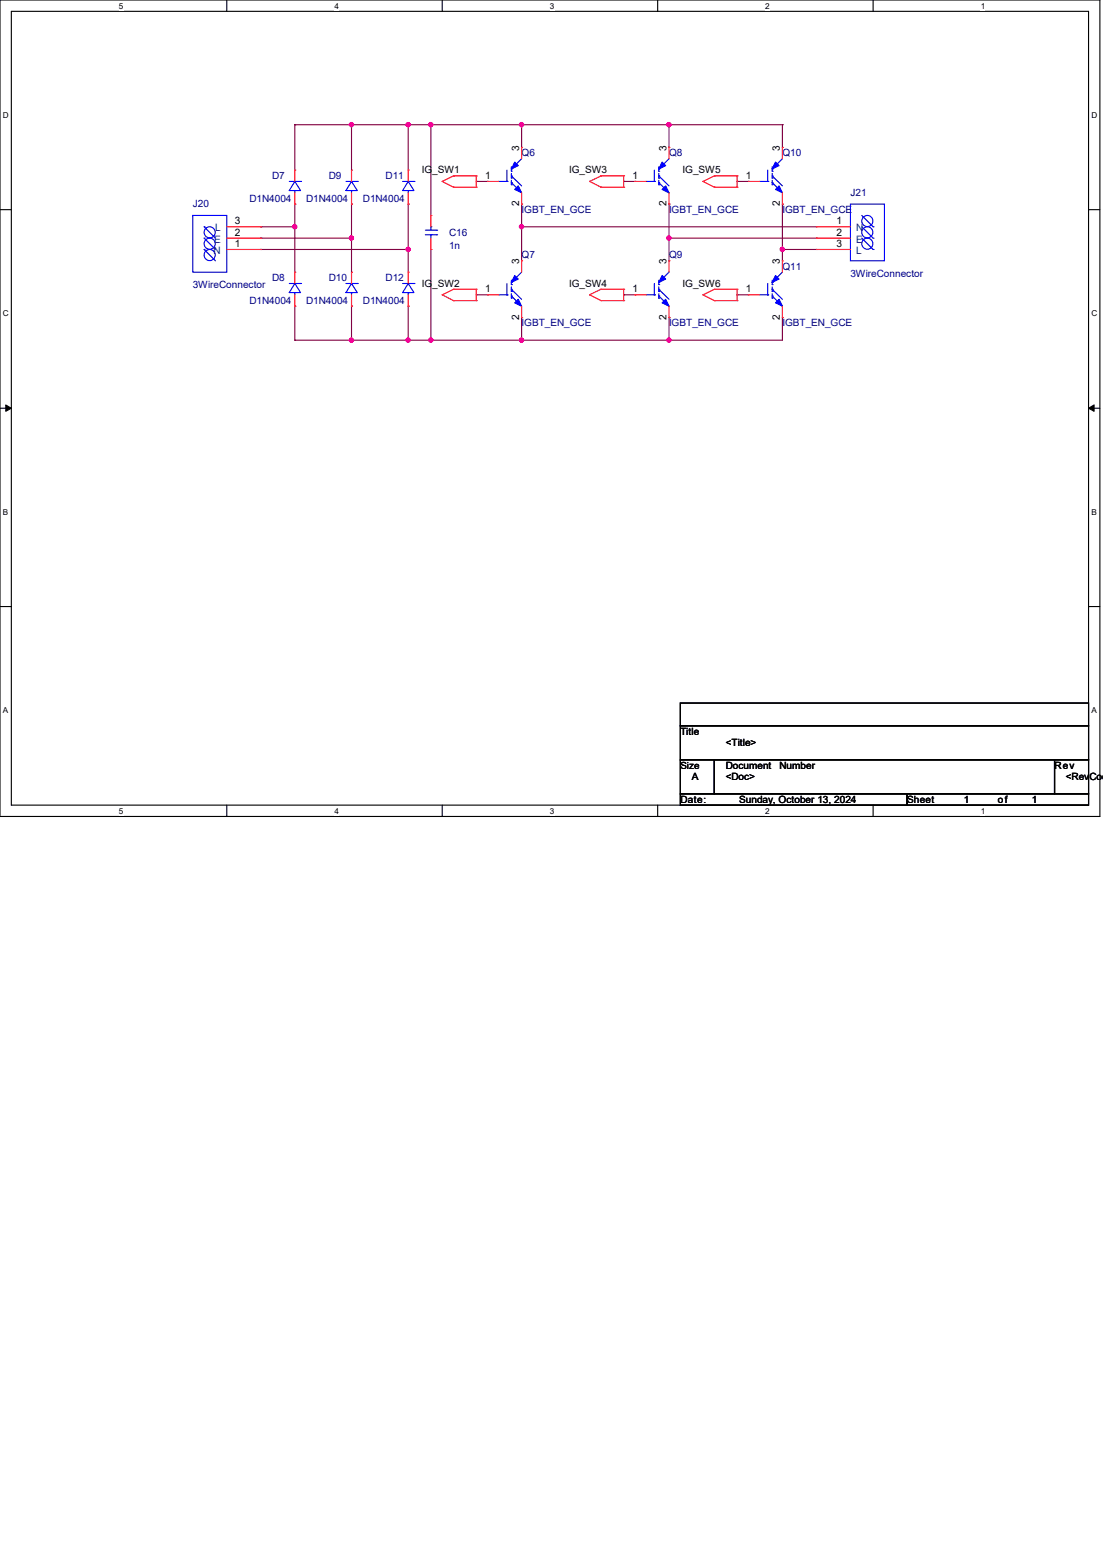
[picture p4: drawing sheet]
<svg xmlns="http://www.w3.org/2000/svg" width="210mm" height="297mm" viewBox="0 0 210 297" stroke-linecap="round" stroke-linejoin="round" font-family="sans-serif">
<path d="M0 0h209.4v155.4h-209.4zM2.2 2.2h205.1v151.1h-205.1z" fill="none" stroke="#000" stroke-width=".21"/>
<g fill="#fff">
<path d="M22.6 .3h.9v1.7h-.9z"/>
<path d="M22.6 153.5h.9v1.8h-.9z"/>
</g>
<path d="M43.2 0v2.2M43.2 153.3v2.1" fill="none" stroke="#000" stroke-width=".21"/>
<g fill="#fff">
<path d="M63.7 .3h.8v1.7h-.8z"/>
<path d="M63.7 153.5h.8v1.8h-.8z"/>
</g>
<path d="M84.2 0v2.2M84.2 153.3v2.1" fill="none" stroke="#000" stroke-width=".21"/>
<g fill="#fff">
<path d="M104.7 .3h.8v1.7h-.8z"/>
<path d="M104.7 153.5h.8v1.8h-.8z"/>
</g>
<path d="M125.2 0v2.2M125.2 153.3v2.1" fill="none" stroke="#000" stroke-width=".21"/>
<g fill="#fff">
<path d="M145.7 .3h.9v1.7h-.9z"/>
<path d="M145.7 153.5h.9v1.8h-.9z"/>
</g>
<path d="M166.2 0v2.2M166.2 153.3v2.1" fill="none" stroke="#000" stroke-width=".21"/>
<g fill="#fff">
<path d="M186.7 .3h.9v1.7h-.9z"/>
<path d="M186.7 153.5h.9v1.8h-.9z"/>
<path d="M.6 21h1.1v1.8h-1.1z"/>
<path d="M207.8 21h1.1v1.8h-1.1z"/>
<path d="M.6 58.8h1.1v1.7h-1.1z"/>
<path d="M207.8 58.8h1.1v1.7h-1.1z"/>
</g>
<path d="M0 39.9h2.2M207.3 39.9h2.1" fill="none" stroke="#000" stroke-width=".21"/>
<g fill="#fff">
<path d="M.6 96.6h1v1.7h-1z"/>
<path d="M207.8 96.6h1v1.7h-1z"/>
</g>
<path d="M0 77.7h2.2M207.3 77.7h2.1" fill="none" stroke="#000" stroke-width=".21"/>
<path d="M1.1 77.1l1.1 .6-1.1 .6zM207.3 77.7l1-.6v1.2z" fill="#000" stroke="#000" stroke-width=".19"/>
<g fill="#fff">
<path d="M.6 134.4h.9v1.7h-.9z"/>
<path d="M207.8 134.4h1v1.7h-1z"/>
</g>
<path d="M0 115.5h2.2M207.3 115.5h2.1M129.5 133.9h77.8v4.3h-77.8zM129.5 138.2h77.8v6.5h-77.8zM129.5 144.7h6.5v6.4h-6.5zM129.5 151.1h43.2v2.2h-43.2zM136 144.7h64.8v6.4h-64.8zM172.7 151.1h34.6v2.2h-34.6zM200.8 144.7h6.5v6.4h-6.5z" fill="none" stroke="#000" stroke-width=".21"/>
<g fill="none" stroke="#800040" stroke-width=".21">
<path d="M56.1 38.9h.1M56.1 23.7h.1M56.1 23.7h92.9M56.1 23.7v8.7M56.1 38.9v12.9M66.9 38.9h.1M66.9 23.7h.1M66.9 23.7v8.7M66.9 38.9v12.9M77.7 38.9h.1M77.7 23.7h.1M77.7 23.7v8.7"/>
<path d="M77.7 38.9v12.9M82 23.7h.1M82 23.7v17.3M90.7 34.5h.1M90.7 34.5h2.1M99.3 38.9h.1M99.3 23.7h.1M99.3 23.7v4.4M99.3 38.9v10.8M118.7 34.5h.1M118.7 34.5h2.2M127.4 38.9h.1"/>
<path d="M127.4 23.7h.1M127.4 23.7v4.4M127.4 38.9v10.8M140.3 34.5h.1M140.3 34.5h2.2M149 38.9h.1M149 23.7h.1M149 23.7v4.4M149 38.9v10.8M49.7 43.2h.1M49.7 45.3h.1M49.7 47.5h.1"/>
<path d="M49.7 43.2h6.4M49.7 45.3h17.2M49.7 47.5h28M56.1 43.2h.1M56.1 58.3h.1M56.1 58.3v6.5M66.9 45.3h.1M66.9 58.3h.1M66.9 58.3v6.5M77.7 47.5h.1M77.7 58.3h.1M77.7 58.3v6.5"/>
<path d="M82 47.5h.1M82 47.5v17.3M90.7 56.1h.1M90.7 56.1h2.1M99.3 43.2h.1M99.3 43.2h56.1M118.7 56.1h.1M118.7 56.1h2.2M127.4 45.3h.1M127.4 45.3h28M140.3 56.1h.1M140.3 56.1h2.2"/>
<path d="M149 47.5h.1M149 47.5h6.4M56.1 64.8h.1M66.9 64.8h.1M77.7 64.8h.1M82 64.8h.1M99.3 60.5h.1M99.3 64.8h.1M99.3 60.5v4.3M127.4 60.5h.1M127.4 64.8h.1M127.4 60.5v4.3"/>
<path d="M149 60.5h.1M149 60.5v4.3h-92.9"/>
</g>
<g fill="#f0f" stroke="#f0f" stroke-width=".21">
<circle cx="82" cy="23.7" r=".4"/>
<circle cx="56.1" cy="43.2" r=".4"/>
<circle cx="66.9" cy="45.3" r=".4"/>
<circle cx="77.7" cy="47.5" r=".4"/>
<circle cx="66.9" cy="23.7" r=".4"/>
<circle cx="149" cy="47.5" r=".4"/>
<circle cx="127.4" cy="45.3" r=".4"/>
<circle cx="127.4" cy="23.7" r=".4"/>
<circle cx="99.3" cy="23.7" r=".4"/>
<circle cx="127.4" cy="64.7" r=".4"/>
<circle cx="99.3" cy="64.7" r=".4"/>
<circle cx="99.3" cy="43.2" r=".4"/>
<circle cx="77.7" cy="23.7" r=".4"/>
<circle cx="82" cy="64.7" r=".4"/>
<circle cx="77.7" cy="64.7" r=".4"/>
<circle cx="66.9" cy="64.7" r=".4"/>
</g>
<g fill="none" stroke="#f00" stroke-width=".21">
<path d="M56.1 38.9h.1M56.1 32.4h.1M56.1 32.4v2.1M56.1 36.7v2.2M66.9 38.9h.1M66.9 32.4h.1M66.9 32.4v2.1M66.9 36.7v2.2M77.7 38.9h.1M77.7 32.4h.1M77.7 32.4v2.1M77.7 36.7v2.2"/>
<path d="M84.2 34.5h.1M84.2 34.5l2.2 1.1M86.4 33.5h.1M86.4 35.6h.1M86.4 33.5l-2.2 1M86.4 33.5h4.3M86.4 35.6h4.3M90.7 33.5h.1M90.7 35.6h.1M90.7 33.5v2.1M92.8 34.5h.1M92.8 34.5h2.2"/>
<path d="M99.3 28.1h.1M99.3 38.9h.1M99.3 28.1v2.1M99.3 36.7v2.2M112.3 34.5h.1M112.3 34.5l2.1 1.1M114.4 33.5h.1M114.4 35.6h.1M114.4 33.5h4.3M114.4 35.6h4.3M114.4 33.5l-2.1 1M118.7 33.5h.1"/>
<path d="M118.7 35.6h.1M118.7 33.5v2.1M120.9 34.5h.1M120.9 34.5h2.2M127.4 28.1h.1M127.4 38.9h.1M127.4 28.1v2.1M127.4 36.7v2.2M133.9 34.5h.1M133.9 34.5l2.1 1.1M136 33.5h.1M136 35.6h.1"/>
<path d="M136 33.5h4.3M136 35.6h4.3M136 33.5l-2.1 1M140.3 33.5h.1M140.3 35.6h.1M140.3 33.5v2.1M142.5 34.5h.1M142.5 34.5h2.2M149 28.1h.1M149 38.9h.1M149 28.1v2.1M149 36.7v2.2"/>
<path d="M43.2 43.2h6.5M43.2 45.3h6.5M43.2 47.5h6.5M49.7 47.5h.1M49.7 45.3h.1M49.7 43.2h.1M56.1 58.3h.1M56.1 51.8h.1M56.1 51.8v2.2M56.1 56.1v2.2M66.9 58.3h.1M66.9 51.8h.1"/>
<path d="M66.9 51.8v2.2M66.9 56.1v2.2M77.7 58.3h.1M77.7 51.8h.1M77.7 51.8v2.2M77.7 56.1v2.2M82 47.5h.1M82 41h.1M82 41v2.2M82 45.3v2.2M84.2 56.1h.1M84.2 56.1l2.2 1.1"/>
<path d="M86.4 55.1h.1M86.4 57.2h.1M86.4 55.1l-2.2 1M86.4 55.1h4.3M86.4 57.2h4.3M90.7 55.1h.1M90.7 57.2h.1M90.7 55.1v2.1M92.8 56.1h.1M92.8 56.1h2.2M99.3 49.7h.1M99.3 49.7v2.1"/>
<path d="M99.3 58.3v2.2M112.3 56.1h.1M112.3 56.1l2.1 1.1M114.4 55.1h.1M114.4 57.2h.1M114.4 55.1h4.3M114.4 57.2h4.3M114.4 55.1l-2.1 1M118.7 55.1h.1M118.7 57.2h.1M118.7 55.1v2.1M120.9 56.1h.1"/>
<path d="M120.9 56.1h2.2M127.4 49.7h.1M127.4 49.7v2.1M127.4 58.3v2.2M133.9 56.1h.1M133.9 56.1l2.1 1.1M136 55.1h.1M136 57.2h.1M136 55.1h4.3M136 57.2h4.3M136 55.1l-2.1 1M140.3 55.1h.1"/>
<path d="M140.3 57.2h.1M140.3 55.1v2.1M142.5 56.1h.1M142.5 56.1h2.2M149 49.7h.1M149 49.7v2.1M149 58.3v2.2M155.4 43.2h.1M155.4 45.3h.1M155.4 47.5h.1M155.4 43.2h6.5M155.4 45.3h6.5"/>
<path d="M155.4 47.5h6.5M99.3 60.5h.1M127.4 60.5h.1M149 60.5h.1"/>
</g>
<g fill="none" stroke="#00f" stroke-width=".21">
<path d="M55.1 34.5h2.1M56.1 34.5l1.1 1.8h-2.1zM56.1 36.3h.1M56.1 36.3v.4M57.2 34.5h.1M65.9 34.5h2.1M66.9 34.5l1.1 1.8h-2.1zM66.9 36.3h.1M66.9 36.3v.4M68 34.5h.1M76.7 34.5h2.1M77.7 34.5l1.1 1.8h-2.1z"/>
<path d="M77.7 36.3h.1M77.7 36.3v.4M78.8 34.5h.1M95 34.5h1.5M96.5 34.5h.1M96.5 32.4v2.1M97.4 32.2h.1M97.4 33.9h.1M97.4 34.8h.1M97.4 33.5h.1M97.4 32.6h.1M97.4 35.2h.1"/>
<path d="M97.4 31.7v.9M97.4 33v.9M97.4 34.3v.9M97.4 34.8l1.9 1.9M97.4 33.5l1.9 1.9M99.3 30.2l-1.9 2M123.1 34.5h1.5M124.6 34.5h.1M124.6 32.4v2.1M125.4 32.2h.1M125.4 33.9h.1M125.4 34.8h.1"/>
<path d="M125.4 33.5h.1M125.4 32.6h.1M125.4 35.2h.1M125.4 31.7v.9M125.4 33v.9M125.4 34.3v.9M125.4 34.8l2 1.9M125.4 33.5l2 1.9M127.4 30.2l-2 2M144.7 34.5h1.5M146.2 34.5h.1M146.2 32.4v2.1"/>
<path d="M147 32.2h.1M147 33.9h.1M147 34.8h.1M147 33.5h.1M147 32.6h.1M147 35.2h.1M147 31.7v.9M147 33v.9M147 34.3v.9M147 34.8l2 1.9M147 33.5l2 1.9M149 30.2l-2 2"/>
<path d="M161.9 38.9h6.5v10.8h-6.5zM36.7 41h6.5v10.8h-6.5zM38.9 47.5h.1M38.9 45.3h.1M38.9 43.2h.1M38.9 47.5l2.1 2.2M38.9 45.3l2.1 2.2M38.9 43.2l2.1 2.1M55.1 54h2.1M56.1 54l1.1 1.7h-2.1zM56.1 55.7h.1M56.1 55.7v.4"/>
<path d="M57.2 54h.1M65.9 54h2.1M66.9 54l1.1 1.7h-2.1zM66.9 55.7h.1M66.9 55.7v.4M68 54h.1M76.7 54h2.1M77.7 54l1.1 1.7h-2.1zM77.7 55.7h.1M77.7 55.7v.4M78.8 54h.1M81 44.7h2.1"/>
<path d="M81 43.8h2.1M82 43.2h.1M82 44.7h.1M82 43.2v.6M82 44.7v.6M83.1 44.7h.1M83.1 43.8h.1M95 56.1h1.5M96.5 56.1h.1M96.5 54v2.1M97.4 53.8h.1M97.4 55.5h.1"/>
<path d="M97.4 56.3h.1M97.4 55.1h.1M97.4 54.2h.1M97.4 56.8h.1M97.4 53.3v.9M97.4 54.6v.9M97.4 55.9v.9M97.4 56.3l1.9 2M97.4 55.1l1.9 1.9M99.3 51.8l-1.9 2M123.1 56.1h1.5M124.6 56.1h.1"/>
<path d="M124.6 54v2.1M125.4 53.8h.1M125.4 55.5h.1M125.4 56.3h.1M125.4 55.1h.1M125.4 54.2h.1M125.4 56.8h.1M125.4 53.3v.9M125.4 54.6v.9M125.4 55.9v.9M125.4 56.3l2 2M125.4 55.1l2 1.9"/>
<path d="M127.4 51.8l-2 2M144.7 56.1h1.5M146.2 56.1h.1M146.2 54v2.1M147 53.8h.1M147 55.5h.1M147 56.3h.1M147 55.1h.1M147 54.2h.1M147 56.8h.1M147 53.3v.9M147 54.6v.9"/>
<path d="M147 55.9v.9M147 56.3l2 2M147 55.1l2 1.9M149 51.8l-2 2M164.1 41l2.1 2.2M164.1 43.2l2.1 2.1M164.1 45.3l2.1 2.2M166.2 43.2h.1M166.2 45.3h.1M166.2 47.5h.1"/>
<circle cx="39.9" cy="46.4" r="1.06"/>
<circle cx="39.9" cy="44.2" r="1.06"/>
<circle cx="39.9" cy="48.6" r="1.06"/>
<circle cx="165.1" cy="44.2" r="1.06"/>
<circle cx="165.1" cy="46.4" r="1.06"/>
<circle cx="165.1" cy="42.1" r="1.06"/>
</g>
<g fill="#00f" stroke="#00f" stroke-width=".21">
<path d="M126.1 57.7l.6-.7 .7 1.3z"/>
<path d="M126.1 52.5l.6 .6-1.3 .7z"/>
<path d="M148.3 35.4l.7 1.3-1.3-.6z"/>
<path d="M147.7 30.9l.6 .6-1.3 .7z"/>
<path d="M147.7 57.7l.6-.7 .7 1.3z"/>
<path d="M147.7 52.5l.6 .6-1.3 .7z"/>
<path d="M98.7 35.4l.6 1.3-1.3-.6z"/>
<path d="M98 30.9l.7 .6-1.3 .7z"/>
<path d="M98 57.7l.7-.7 .6 1.3z"/>
<path d="M98 52.5l.7 .6-1.3 .7z"/>
<path d="M126.7 35.4l.7 1.3-1.3-.6z"/>
<path d="M126.1 30.9l.6 .6-1.3 .7z"/>
</g>
<g font-size="1.9">
<text x="98.8" y="28.7" transform="rotate(-90 98.8 28.7)">3</text>
<text x="126.9" y="28.7" transform="rotate(-90 126.9 28.7)">3</text>
<text x="148.5" y="28.7" transform="rotate(-90 148.5 28.7)">3</text>
<text x="80.3" y="33">IG_SW1</text>
<text x="92.4" y="34.1">1</text>
<text x="108.4" y="33">IG_SW3</text>
<text x="120.4" y="34.1">1</text>
<text x="130" y="33">IG_SW5</text>
<text x="142" y="34.1">1</text>
<text x="98.8" y="39.3" transform="rotate(-90 98.8 39.3)">2</text>
<text x="126.9" y="39.3" transform="rotate(-90 126.9 39.3)">2</text>
<text x="148.5" y="39.3" transform="rotate(-90 148.5 39.3)">2</text>
<text x="44.7" y="47">1</text>
<text x="44.7" y="44.9">2</text>
<text x="44.7" y="42.7">3</text>
<text x="159.3" y="42.7">1</text>
<text x="159.3" y="44.9">2</text>
<text x="159.3" y="47">3</text>
<text x="98.8" y="50.3" transform="rotate(-90 98.8 50.3)">3</text>
<text x="126.9" y="50.3" transform="rotate(-90 126.9 50.3)">3</text>
<text x="148.5" y="50.3" transform="rotate(-90 148.5 50.3)">3</text>
<text x="80.3" y="54.6">IG_SW2</text>
<text x="92.4" y="55.7">1</text>
<text x="108.4" y="54.6">IG_SW4</text>
<text x="120.4" y="55.7">1</text>
<text x="130" y="54.6">IG_SW6</text>
<text x="142" y="55.7">1</text>
<text x="98.8" y="60.9" transform="rotate(-90 98.8 60.9)">2</text>
<text x="126.9" y="60.9" transform="rotate(-90 126.9 60.9)">2</text>
<text x="148.5" y="60.9" transform="rotate(-90 148.5 60.9)">2</text>
<text x="129.5" y="139.9">Title</text>
<text x="138.2" y="142">&lt;Title&gt;</text>
<text x="129.5" y="146.3">Size</text>
<text x="131.7" y="148.5">A</text>
<text x="138.2" y="146.3">Document</text>
<text x="138.2" y="148.5">&lt;Doc&gt;</text>
<text x="148.4" y="146.3">Number</text>
<text x="200.8" y="146.3">Rev</text>
<text x="202.9" y="148.5">&lt;RevCode</text>
<text x="129.5" y="152.8">Date:</text>
<text x="140.8" y="152.8">Sunday, October 13, 2024</text>
<text x="172.7" y="152.8">Sheet</text>
<text x="183.5" y="152.8">1</text>
<text x="190" y="152.8">of</text>
<text x="196.5" y="152.8">1</text>
</g>
<g font-size="1.9" fill="#000080">
<text x="99.3" y="29.8">Q6</text>
<text x="127.4" y="29.8">Q8</text>
<text x="149" y="29.8">Q10</text>
<text x="51.8" y="34.1">D7</text>
<text x="62.6" y="34.1">D9</text>
<text x="73.4" y="34.1">D11</text>
<text x="36.7" y="39.5">J20</text>
<text x="47.5" y="38.4">D1N4004</text>
<text x="58.3" y="38.4">D1N4004</text>
<text x="69.1" y="38.4">D1N4004</text>
<text x="99.3" y="40.6">IGBT_EN_GCE</text>
<text x="127.4" y="40.6">IGBT_EN_GCE</text>
<text x="149" y="40.6">IGBT_EN_GCE</text>
<text x="161.9" y="37.3">J21</text>
<text x="85.5" y="44.9">C16</text>
<text x="85.5" y="47.5">1n</text>
<text x="51.8" y="53.5">D8</text>
<text x="62.6" y="53.5">D10</text>
<text x="73.4" y="53.5">D12</text>
<text x="99.3" y="49.2">Q7</text>
<text x="127.4" y="49.2">Q9</text>
<text x="149" y="51.4">Q11</text>
<text x="161.9" y="52.7">3WireConnector</text>
<text x="36.7" y="54.8">3WireConnector</text>
<text x="47.5" y="57.8">D1N4004</text>
<text x="58.3" y="57.8">D1N4004</text>
<text x="69.1" y="57.8">D1N4004</text>
<text x="99.3" y="62.1">IGBT_EN_GCE</text>
<text x="127.4" y="62.1">IGBT_EN_GCE</text>
<text x="149" y="62.1">IGBT_EN_GCE</text>
</g>
<g font-size="1.9" fill="#004080">
<text x="40.8" y="46.2">E</text>
<text x="41" y="44.1">L</text>
<text x="163" y="44.1">N</text>
<text x="163" y="46.2">E</text>
<text x="40.7" y="48.4">N</text>
<text x="163" y="48.4">L</text>
</g>
<g font-size="1.6">
<text x="22.6" y="1.7">5</text>
<text x="63.7" y="1.7">4</text>
<text x="104.7" y="1.7">3</text>
<text x="145.7" y="1.7">2</text>
<text x="186.7" y="1.7">1</text>
<text x=".6" y="22.4">D</text>
<text x="207.8" y="22.4">D</text>
<text x=".6" y="60.2">C</text>
<text x="207.8" y="60.2">C</text>
<text x=".6" y="98">B</text>
<text x="207.8" y="98">B</text>
<text x=".6" y="135.8">A</text>
<text x="207.8" y="135.8">A</text>
<text x="22.6" y="154.9">5</text>
<text x="63.7" y="154.9">4</text>
<text x="104.7" y="154.9">3</text>
<text x="145.7" y="154.9">2</text>
<text x="186.7" y="154.9">1</text>
</g>
</svg>
